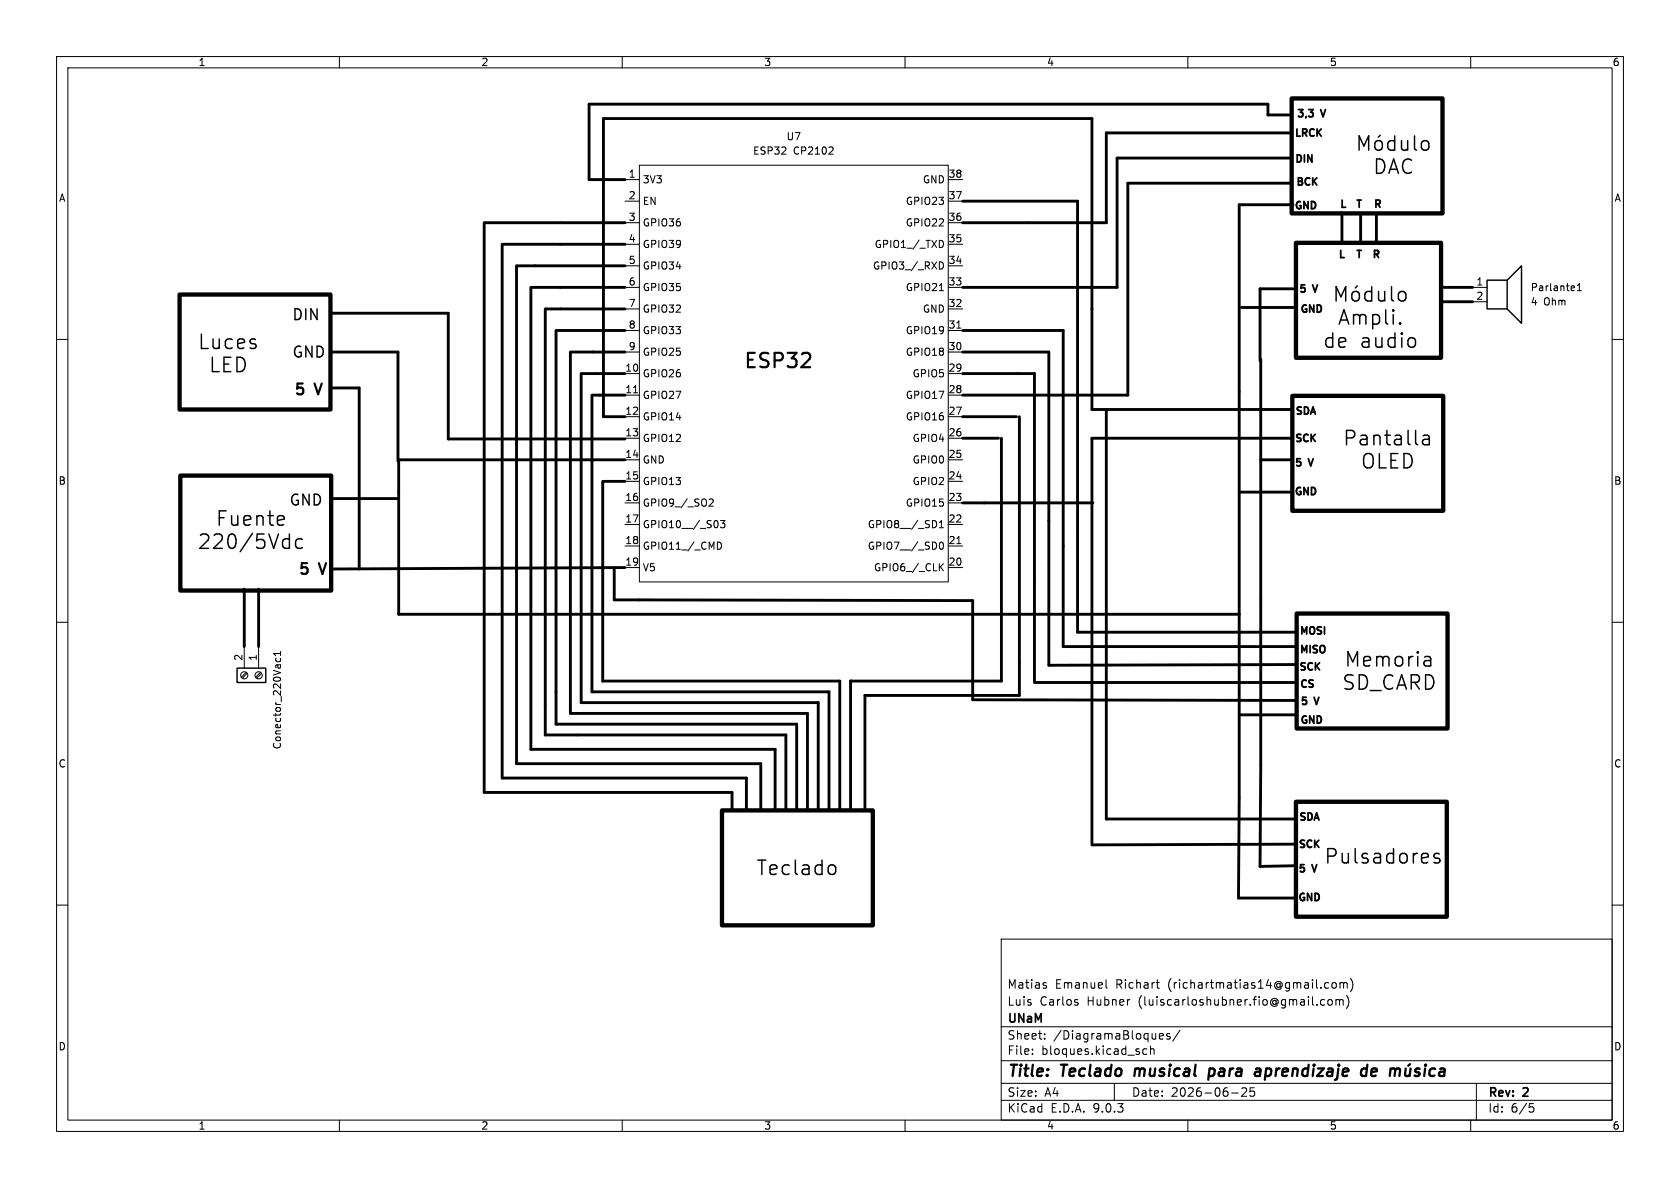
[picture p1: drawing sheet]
<svg xmlns="http://www.w3.org/2000/svg" width="297mm" height="210mm" viewBox="0 0 297 210" stroke-linecap="round" stroke-linejoin="round" font-family="sans-serif">
<g fill="none" stroke="#000" stroke-width=".18">
<path d="M10 10h277v190h-277zM12 12h273v186h-273zM60 10v2M110 10v2M160 10v2M210 10v2M260 10v2M110.5 31.8h2.5M110.5 35.6h2.5M110.5 39.4h2.5M113 29.2h54.6v73.7h-54.6zM147.2 26l.1 .2-.1 .3-.7 .7h.8"/>
<path d="M167.6 31.8h2.6M167.6 35.6h2.6M167.6 39.4h2.6M110.5 50.8h2.5M110.5 43.2h2.5M110.5 47h2.5M110.5 54.6h2.5M110.5 58.4h2.5M166.1 46.3a.64 .64 0 0 1 .7 .6 .64 .64 0 0 1-.7 .7M166.1 51.4h.7M166.4 42.5a.68 .68 0 0 1 .4 .6 .68 .68 0 0 1-.4 .7M167.6 50.8h2.6"/>
<path d="M167.6 43.2h2.6M167.6 47h2.6M167.6 54.6h2.6M167.6 58.4h2.6M169.2 58h.7M260.3 50.8h2.6M260.3 53.3h2.6M278.3 50.6l.1 .2-.6 .2M278.8 51.4h.8M278.8 50.5l.4-.4v1.3M10 60h2M110.5 62.2h2.5"/>
<path d="M110.5 66h2.5M110.5 69.9h2.5M110.5 73.7h2.5M110.5 77.5h2.5M112 69.4h.7M167.6 62.2h2.6M167.6 66h2.6M167.6 69.9h2.6M167.6 73.7h2.6M167.6 77.5h2.6M285 60h2M110.5 81.3h2.5"/>
<path d="M110.5 85.1h2.5M110.5 88.9h2.5M110.5 92.7h2.5M110.5 96.5h2.5M125.4 88.3l.5-.1 .2 .4-.8 .9h.8M126.8 95.8a.64 .64 0 0 1 .8 .7 .64 .64 0 0 1-.8 .6M127.4 92h.8l-.5 .5 .4 .1v.6l-.2 .1-.5-.1M166.1 93.3h.7M166.1 92.4l.3-.4v1.3M166.1 96.1l.3-.3a.68 .68 0 0 1 .4 .7 .68 .68 0 0 1-.4 .6l-.3-.2M166.8 99.6l-.7 .8M167.6 81.3h2.6"/>
<path d="M167.6 85.1h2.6M167.6 88.9h2.6M167.6 92.7h2.6M167.6 96.5h2.6M169.2 96.1h.7M10 110h2M43.2 114.3v3.8M43.5 118.8l-.8 .9M43.7 119l-.9 .9M45.7 114.3v3.8M46.1 118.8l-.9 .9M46.2 119l-.8 .9"/>
<path d="M48.8 116.4v.3l.2 .3 .5-.1v-.5M49.6 115.2v.7M49.6 115.5h-1.3l.4 .4M110.5 100.3h2.5M166.2 100.2l.6 .7M167.6 100.3h2.6M285 110h2M10 160h2M177 166h108v32h-108zM184.6 174.2l.4 .1v.2l-.2 .2h-.3M184.6 173.7l.4 .1M190.4 177.2l.2 .2-.2 .3"/>
<path d="M190.4 176.7l.1 .1M195.5 173.2v1.3l.2 .2M204.4 173.7h.6M204.6 174.5l.4 .2M234.2 176.8l-.5-.1-.2 .3v.4l.1 .2h.6M234.5 173.7l.4 .1M234.9 176.8l.3-.1 .3 .3v.4l-.3 .3-.3-.1-.2-.2v-.4zM234.9 174.6l-.4 .1M235.6 173.8l.4-.1 .2 .3v.4l-.2 .3-.4-.1-.1-.2v-.4zM236.2 176.8l.4-.1 .2 .2M236.2 176.7v1M236.8 176.9l.2-.2 .4 .1 .1 .9"/>
<path d="M236.8 176.9v.8M236.9 173.8l.4-.1 .2 .2M236.9 173.7v1M237.5 173.9l.2-.2 .4 .1 .1 .9M237.5 173.9v.8M238 176a1.72 1.72 0 0 1 0 2.3M238.7 173a1.72 1.72 0 0 1 0 2.3M285 160h2M60 198v2M110 198v2M160 198v2M177 194.5h108"/>
<path d="M177 191.5h108M177 187.5h108M177 181.5h108M182.5 186.3v.1M182.5 185.5v.1M184.7 183.6v.1M184.7 182.8v.1M197 191.5v3M202.7 185.5l-.4-.1-.3 .3v.4l.2 .2h.5M203.4 185.5l.2-.1 .4 .1v.9M203.4 184.9v1.5M205 183.2l.7-.1-.1-.3-.4-.1-.2 .2v.7h.6"/>
<path d="M206.8 182.8l-.3-.1-.3 .2 .1 .2 .5 .2v.3h-.6M208.6 182.1l-1.3 2M210 198v2M217.7 193.2h1.2M220.3 192.4v.5l-.8 .9h.9M221 192.3v.7l.2-.1h.5l.1 .6-.3 .3-.5-.1M260 198v2M261 191.5v6.5M270.4 195.1h.7M270.5 195.7h.4l.3 .3-.2 .5-.5 .1"/>
<circle cx="43.2" cy="119.4" r=".63"/>
<circle cx="45.7" cy="119.4" r=".63"/>
</g>
<g fill="none" stroke="#000" stroke-width=".4">
<path d="M200.7 188.9l-.2 1.3M213.7 190.1l.2 .1 .6-.1M213.8 189l.2-.1 .6 .1M213.8 188.9l-.2 2M222.2 188.9l.6 .1-.1 1.2M222.7 190.1l-.6 .1M222.8 189.4h-.6M240.7 190.1l.2 .1 .6-.1M241.6 189a.66 .66 0 0 0-.9 .3M241.7 188.2l-.2 2M243.2 188.9l-.6 .1-.2 .9 .2 .3 .6-.1M243.4 189.4l-1 .1"/>
<path d="M248.5 188.9v1.2a.57 .57 0 0 0 .7-.1M249.3 188.1l-.3 .3M249.4 188.9l-.2 1.3M251 189a.49 .49 0 0 0-.8 .3l.1 .1 .6 .2 .1 .3-.4 .3-.5-.1M251.9 188.9l-.1 1.3M252 188.2v.2M252 188.2l-.1 .1 .1 .1M252 188.2l.1 .1-.1 .1M253.7 189a.66 .66 0 0 0-.9 .3l-.1 .5 .1 .3 .2 .1 .6-.1M254.6 189l.2-.1 .6 .1-.1 1.2M255.4 189.4h-.7a.4 .4 0 0 0-.3 .4 .4 .4 0 0 0 .2 .4l.7-.1"/>
</g>
<g fill="none" stroke="#000" stroke-width=".25">
<path d="M240.3 26.6v-2.6l.8 1.8 .9-1.8v2.6M243.2 25.1a.69 .69 0 0 1 .7-.3 .69 .69 0 0 1 .5 .5v.8a.69 .69 0 0 1-.7 .5 .69 .69 0 0 1-.6-.5v-.8zM244 23.9l-.3 .4M246.6 25l-.8-.1-.4 .4v.8l.2 .3 .2 .2 .8-.2M246.6 24v2.6M247.8 24.9v1.3l.1 .2a.69 .69 0 0 0 1-.1M248.9 24.9v1.7M250.1 24v2.2l.3 .4M251.4 25.1a.69 .69 0 0 1 .7-.3 .69 .69 0 0 1 .5 .5v.8a.69 .69 0 0 1-.7 .5 .69 .69 0 0 1-.6-.5v-.8zM236.2 53.2v-2.5l.9 1.8 .8-1.8v2.5M239.1 51.8a.69 .69 0 0 1 .7-.3 .69 .69 0 0 1 .5 .5v.7a.69 .69 0 0 1-.6 .5 .69 .69 0 0 1-.7-.5v-.7zM240 50.5l-.4 .4"/>
<path d="M242.5 51.6l-.7-.1-.5 .5v.7l.2 .4 .3 .1 .7-.1M242.5 50.7v2.5M243.7 51.5v1.3l.1 .3a.69 .69 0 0 0 1-.1M244.8 51.5v1.7M246 50.7v2.1l.4 .4M247.3 51.8a.69 .69 0 0 1 .7-.3 .69 .69 0 0 1 .5 .5v.7a.69 .69 0 0 1-.6 .5 .69 .69 0 0 1-.7-.5v-.7zM262.9 49.5h3.5v5.1h-3.5zM266.4 49.5l2.6-2.5v10.2l-2.6-2.6M251.8 76.9h.5l.4 .4v1.3M252.7 78.5l-.9 .1M252.7 77.5l-.9 .2M53.5 95.4l-.8-.2-.4 .5v.8l.2 .3 .2 .1 .8-.1"/>
<path d="M41.9 118.1h5.1v2.6h-5.1zM253.9 151.7l.6 .1 .1 .4-.4 .3h-.5M253.9 150.9l.6 .1"/>
</g>
<g fill="none" stroke="#000" stroke-width=".51">
<path d="M85.6 39.4v100.7h43.8v3.2M85.7 39.4h24.8M170.2 35.6h20.3v76.2h38.6M228 20.3h-3.8v-1.9h-120.1v13.4h6.4M228.3 23.5h-32.7v15.9h-25.4M228.3 27.9h-30.8v22.9h-27.3M228.3 32.4h-28.9v37.5h-29.2M228.6 36.2h-9.5v104.8l-.2 17.8h10.2M237.2 37.6v5.1M240.5 37.8v5.1M243.3 37.8v5.1M58.4 55.4h20.8v22.2h31.3"/>
<path d="M88.8 43.2v94.3h43.2v5.8M88.9 43.2h21.6M91.3 47v88h43.2v8.3M91.4 47h19.1M93.9 50.8v81.7h43.1v10.8M94 50.8h16.5M96.4 54.6v75.3h42.5v13.4M96.5 54.6h14M98.3 58.4v69.6h42.5v15.3M98.4 58.4h12.1M170.2 58.4h17.8v55.9h41M219.5 54.4h9.5"/>
<path d="M228.6 51.1h-5.8v12.7M254.8 53.3h5.5M254.8 50.8h5.5M58.4 62.2h12v19.3M58.7 68.6h4.8v32M100.8 62.2v63.9h41.9v17.2M101 62.2h9.5M102.7 66v58.2h42v19.1M102.9 66h7.6M104.6 69.9v52.4h42v21M104.8 69.9h5.7M170.2 62.2h15.2v37.5"/>
<path d="M170.2 66h12.7v54.4M170.2 77.5h6.3M170.2 73.7h9.5M177 77.5v42.9h-26.6v22.9M180.2 73.7v49.2h-27.3v20.4M195.6 72.4v72.4h33.5M222.9 63.5v71.8l-.1 17.9 6.3-.2M228.5 72.4h-35.5v-51.4h-86.3v52.7h3.8M228.5 77.5h-35.5v71.6M58.7 88.1h11.7M106.6 85.1v35.3h41.9v22.9M106.7 85.1h3.8"/>
<path d="M110.5 81.3h-40v27.3h148.6M170.2 88.9h22.8M185.4 99.8v17.8l43.8-.1M219.1 87h9.4M222.9 81.3h5.6M43.2 104.1v10.2M45.7 104.1v10.2M108.6 100.3v5.7l63.4 .2v17.5l57.1 .1M110.5 100.3l-51.8 .3M182.9 120.7h46.2M219.1 126.4h10M229.1 149.2l-36.1 .2"/>
</g>
<g fill="#000">
<circle cx="193" cy="88.9" r=".25"/>
<circle cx="150.4" cy="120.4" r=".25"/>
</g>
<path d="M231.4 19.4h.7l-.4 .5M231.9 19.9l.2 .2v.3l-.2 .2" fill="none" stroke="#000" stroke-width=".32"/>
<path d="M228.3 17.4h26.7v20.3h-26.7zM31.7 52.1h26.7v20.3h-26.7zM229.1 42.9h25.7v20.3h-25.7zM228.5 70h26.6v20.3h-26.6zM31.9 84.1h26.6v20.3h-26.6zM229.2 108.5h26.7v20.3h-26.7zM127.6 143.3h26.7v20.3h-26.7zM229.1 141.7h26.7v20.4h-26.7z" fill="none" stroke="#000" stroke-width=".76"/>
<g font-size="3.5">
<text x="242.6" y="31.1">DAC</text>
<text x="236.4" y="57.8">Ampli.</text>
<text x="34.9" y="62.1">Luces</text>
<text x="131.3" y="65.6">ESP32</text>
<text x="233.8" y="61.9">de</text>
<text x="240.4" y="61.9">audio</text>
<text x="36.8" y="66.2">LED</text>
<text x="237.3" y="79.1">Pantalla</text>
<text x="240.5" y="83.2">OLED</text>
<text x="38" y="93.3">Fuente</text>
<text x="34.8" y="97.4">220/5Vdc</text>
<text x="237.6" y="118.2">Memoria</text>
<text x="237.1" y="122.3">SD_CARD</text>
<text x="133.6" y="155.1">Teclado</text>
<text x="234" y="153">Pulsadores</text>
</g>
<g font-size="2.8">
<text x="178" y="190.9">Title:</text>
<text x="187.7" y="190.9">Teclado</text>
<text x="201.4" y="190.9">musical</text>
<text x="215.4" y="190.9">para</text>
<text x="224.3" y="190.9">aprendizaje</text>
<text x="243.9" y="190.9">de</text>
</g>
<g font-size="2.7">
<text x="51.5" y="57">DIN</text>
<text x="51.5" y="63.6">GND</text>
<text x="51.8" y="70.4">5</text>
<text x="55.8" y="70.4">V</text>
<text x="51" y="89.7">GND</text>
<text x="52.5" y="102.1">5</text>
<text x="56.6" y="102.1">V</text>
</g>
<g font-size="2.1">
<text x="178" y="178">Luis</text>
<text x="178" y="175">Matias</text>
<text x="183.8" y="178">Carlos</text>
<text x="186.5" y="175">Emanuel</text>
<text x="192.2" y="178">Hubner</text>
<text x="197.3" y="175">Richart</text>
<text x="201.4" y="178">(luiscarloshubner.fio@gmail.com)</text>
<text x="206.6" y="175">(richartmatias14@gmail.com)</text>
<text x="178" y="184">Sheet:</text>
<text x="178" y="181.2">UNaM</text>
<text x="186.2" y="184">/DiagramaBloques/</text>
<text x="178" y="186.7">File:</text>
<text x="184.1" y="186.7">bloques.kicad_sch</text>
<text x="178" y="196.9">KiCad</text>
<text x="178" y="194.1">Size:</text>
<text x="184.7" y="194.1">A4</text>
<text x="185.7" y="196.9">E.D.A.</text>
<text x="193.3" y="196.9">9.0.3</text>
<text x="200" y="194.1">Date:</text>
<text x="207" y="194.1">2026-06-25</text>
<text x="263" y="194.3">Rev:</text>
<text x="263" y="196.9">Id:</text>
<text x="267.1" y="196.9">6/5</text>
<text x="269.4" y="194.3">2</text>
</g>
<g font-size="1.8">
<text x="35" y="11.9">1</text>
<text x="85" y="11.9">2</text>
<text x="135" y="11.9">3</text>
<text x="185" y="11.9">4</text>
<text x="235" y="11.9">5</text>
<text x="285" y="11.9">6</text>
<text x="229" y="21.2">3,3</text>
<text x="233.7" y="21.2">V</text>
<text x="133" y="27.5">ESP32</text>
<text x="139" y="25">U7</text>
<text x="140.3" y="27.5">CP2102</text>
<text x="228.6" y="24.6">LRCK</text>
<text x="228.7" y="29.2">DIN</text>
<text x="10.3" y="35.9">A</text>
<text x="111.1" y="31.5">1</text>
<text x="111.1" y="35.3">2</text>
<text x="113.5" y="32.6">3V3</text>
<text x="163.1" y="32.6">GND</text>
<text x="167.6" y="31.5">38</text>
<text x="167.6" y="35.3">37</text>
<text x="228.9" y="33.2">BCK</text>
<text x="285.3" y="35.9">A</text>
<text x="111.1" y="39.1">3</text>
<text x="113.5" y="36.4">EN</text>
<text x="113.5" y="40.2">GPIO36</text>
<text x="160" y="36.4">GPIO23</text>
<text x="160" y="40.2">GPIO22</text>
<text x="167.6" y="39.1">36</text>
<text x="228.6" y="37.4">GND</text>
<text x="236.6" y="37.2">L</text>
<text x="239.5" y="37.2">T</text>
<text x="242.6" y="37.2">R</text>
<text x="111.1" y="42.9">4</text>
<text x="111.1" y="46.7">5</text>
<text x="113.5" y="44">GPIO39</text>
<text x="113.5" y="47.9">GPIO34</text>
<text x="154.2" y="47.9">GPIO3_/_RXD</text>
<text x="154.5" y="44">GPIO1_/_TXD</text>
<text x="167.6" y="42.9">35</text>
<text x="167.6" y="46.7">34</text>
<text x="236.4" y="46.1">L</text>
<text x="239.5" y="46.1">T</text>
<text x="242.3" y="46.1">R</text>
<text x="111.1" y="50.5">6</text>
<text x="113.5" y="51.7">GPIO35</text>
<text x="160" y="51.7">GPIO21</text>
<text x="167.6" y="50.5">33</text>
<text x="229.4" y="52.2">5</text>
<text x="232.3" y="52.2">V</text>
<text x="260.9" y="50.5">1</text>
<text x="260.9" y="53.1">2</text>
<text x="270.5" y="51.7">Parlante1</text>
<text x="111.1" y="54.4">7</text>
<text x="111.1" y="58.2">8</text>
<text x="113.5" y="55.5">GPIO32</text>
<text x="113.5" y="59.3">GPIO33</text>
<text x="160" y="59.3">GPIO19</text>
<text x="163.1" y="55.5">GND</text>
<text x="167.6" y="54.4">32</text>
<text x="167.6" y="58.2">31</text>
<text x="229.6" y="55.7">GND</text>
<text x="270.5" y="54.2">4</text>
<text x="272.9" y="54.2">Ohm</text>
<text x="110.4" y="65.8">10</text>
<text x="111.1" y="62">9</text>
<text x="113.5" y="63.1">GPIO25</text>
<text x="160" y="63.1">GPIO18</text>
<text x="167.6" y="62">30</text>
<text x="167.6" y="65.8">29</text>
<text x="110.4" y="69.6">11</text>
<text x="113.5" y="66.9">GPIO26</text>
<text x="113.5" y="70.7">GPIO27</text>
<text x="160" y="70.7">GPIO17</text>
<text x="161.2" y="66.9">GPIO5</text>
<text x="167.6" y="69.6">28</text>
<text x="110.4" y="73.4">12</text>
<text x="110.4" y="77.2">13</text>
<text x="113.5" y="74.5">GPIO14</text>
<text x="160" y="74.5">GPIO16</text>
<text x="167.6" y="73.4">27</text>
<text x="167.6" y="77.2">26</text>
<text x="228.8" y="73.8">SDA</text>
<text x="110.4" y="81">14</text>
<text x="113.5" y="78.3">GPIO12</text>
<text x="113.5" y="82.1">GND</text>
<text x="161.2" y="78.3">GPIO4</text>
<text x="161.2" y="82.1">GPIO0</text>
<text x="167.6" y="81">25</text>
<text x="228.6" y="82.9">5</text>
<text x="228.7" y="78.6">SCK</text>
<text x="231.5" y="82.9">V</text>
<text x="10.3" y="85.9">B</text>
<text x="110.4" y="84.8">15</text>
<text x="110.4" y="88.6">16</text>
<text x="113.5" y="86">GPIO13</text>
<text x="113.5" y="89.8">GPIO9_/_SO2</text>
<text x="160" y="89.8">GPIO15</text>
<text x="161.2" y="86">GPIO2</text>
<text x="167.6" y="84.8">24</text>
<text x="167.6" y="88.6">23</text>
<text x="228.6" y="88">GND</text>
<text x="285.3" y="85.9">B</text>
<text x="110.4" y="92.5">17</text>
<text x="113.5" y="93.6">GPIO10__/_S03</text>
<text x="153.3" y="93.6">GPIO8__/_SD1</text>
<text x="167.6" y="92.5">22</text>
<text x="110.4" y="96.3">18</text>
<text x="110.4" y="100.1">19</text>
<text x="113.5" y="97.4">GPIO11_/_CMD</text>
<text x="113.5" y="101.2">V5</text>
<text x="153.3" y="97.4">GPIO7__/_SD0</text>
<text x="154.4" y="101.2">GPIO6_/_CLK</text>
<text x="167.6" y="96.3">21</text>
<text x="167.6" y="100.1">20</text>
<text x="229.5" y="112.6">MOSI</text>
<text x="42.9" y="116.9" transform="rotate(-90 42.9 116.9)">2</text>
<text x="45.5" y="116.9" transform="rotate(-90 45.5 116.9)">1</text>
<text x="229.4" y="119">SCK</text>
<text x="229.5" y="115.9">MISO</text>
<text x="229.6" y="122">CS</text>
<text x="229.7" y="125.1">5</text>
<text x="232.5" y="125.1">V</text>
<text x="229.6" y="128.4">GND</text>
<text x="10.3" y="135.9">C</text>
<text x="49.9" y="132.6" transform="rotate(-90 49.9 132.6)">Conector_220Vac1</text>
<text x="285.3" y="135.9">C</text>
<text x="229.4" y="145.5">SDA</text>
<text x="229.3" y="154.7">5</text>
<text x="229.3" y="150.3">SCK</text>
<text x="232.2" y="154.7">V</text>
<text x="229.2" y="159.7">GND</text>
<text x="10.3" y="185.9">D</text>
<text x="285.3" y="185.9">D</text>
<text x="35" y="199.9">1</text>
<text x="85" y="199.9">2</text>
<text x="135" y="199.9">3</text>
<text x="185" y="199.9">4</text>
<text x="235" y="199.9">5</text>
<text x="285" y="199.9">6</text>
</g>
</svg>
